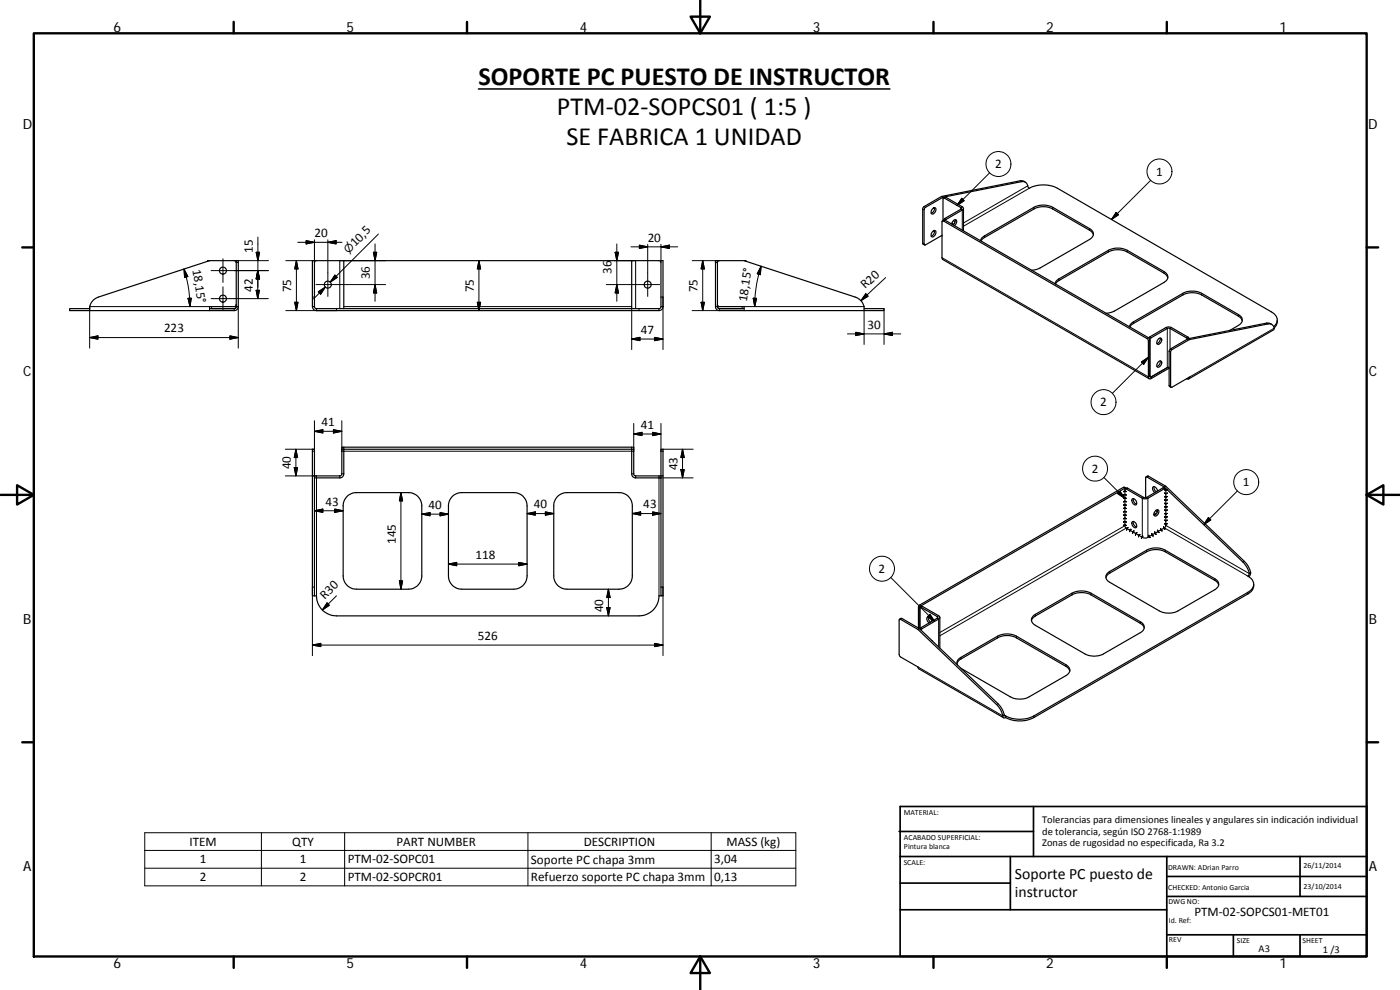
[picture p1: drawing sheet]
<svg xmlns="http://www.w3.org/2000/svg" width="420mm" height="297mm" viewBox="0 0 420 297" stroke-linecap="round" stroke-linejoin="round" font-family="sans-serif">
<g fill="none" stroke="#000" stroke-width=".36">
<path d="M282.6 58.9l.4 .3M282.6 58.9l-5.6 3.5-.1 10.6 .6 .5M283 59.2l23.6-4.7a1.8 1.8 0 0 1 2 1.8l.3 .2a9.3 9.3 0 0 1 8.5 0l64.2 37.1a2.46 2.46 0 0 1 1.7 2 2.46 2.46 0 0 1-1.1 2.4M283 59.2l-5.4 3.1-.2 .3v10.8l.4 .1 4.9-2.9M283.1 59.4l.7-.2 5 2.8 .3 .5-.1 .4-5.3 3.2M307.7 54.7l-.7-.4h-.8l-23.6 4.6M62.3 78.4v-.2h8l.3 .1 .3 .5M62.9 78.2l-33.4 10.9a3.7 3.7 0 0 0-2.6 4.1M70.9 78.8v-.6h.6v13.8l-.1 .5-.6 .6-43.9 .1M70.9 78.8l-.1 13.6-.5 .2h-7.4M93.8 78.2h.6v13.8h-.6zM103.2 78.2h-8.2l-.4 .1-.2 .5"/>
<path d="M103.2 78.2v14.4M103.2 78.2h86.4M198.4 78.8l-.3-.5-.3-.1h-8.2v14.4M198.4 78.2h.6v13.8h-.6zM215.3 78.8l.3-.5 .3-.1h7.4l33.4 10.9a3.7 3.7 0 0 1 2.6 4.1M215.3 78.8v-.6h-.6v13.8l.1 .5 .6 .6 43.9 .1M215.3 78.8v13.4l.6 .4h7.4M223.3 78.2h.6v.2M280 62.5a.57 .57 0 0 1 .8 0 .57 .57 0 0 1 0 .8 .78 .78 0 0 1-.4 .8 .78 .78 0 0 1-.9-.2v-.6zM280 69.4a.57 .57 0 0 1 .8-.1 .57 .57 0 0 1 0 .9 .78 .78 0 0 1-.4 .8 .78 .78 0 0 1-.9-.2v-.6zM280.4 62.3a1.51 1.51 0 0 1-.9 1.7M280.4 69.2a1.51 1.51 0 0 1-.9 1.6"/>
<path d="M282.6 70.7l.1 .1M282.8 66.3l.8-.3 61 35.3 .5 .7M283.2 66.1l.4-.5 4.9-3-.1-.3-5.1-2.9-.3 .1v6.7M285.6 67.2a1.13 1.13 0 0 1 1.4-1.2 1.3 1.3 0 0 1-.6 1.7M285.7 66.8l.5 .5M286.2 66.2l.3 .6M286.6 65.9a1.5 1.5 0 0 1-.6 1.6M289.1 62.5v6.8M294.3 72.2l.2-.5 .6-.7 15.2-8.8a6.2 6.2 0 0 1 5.6 0l11.1 6.4a1.74 1.74 0 0 1 1.1 1.6 1.74 1.74 0 0 1-1.1 1.7l-14.9 8.5-1.1 .5-1.4 .2M328.1 70.5l-.3-.8-.8-.6-11.1-6.4a6 6 0 0 0-5.6 0l-14.8 8.6-1.1 1M26.9 92.6h-6v.6h6M70.9 91.4l-.3 .5-.3 .1h-7.4v1.2"/>
<path d="M93.8 92l.4 .9 .8 .3M94.4 92l.1 .4 .5 .2M197.8 92.6v.6h-102.8M197.8 92.6h-102.8v.6M198.4 92l-.1 .4-.5 .2M199 92l-.3 .8-.9 .4M215.3 91.4l.3 .5 .3 .1h7.4v1.2M259.3 92.6h6v.6h-6M316.6 85.1l.2-.5 .7-.7 15.1-8.8a6.4 6.4 0 0 1 5.7 0l11 6.4a1.74 1.74 0 0 1 1.2 1.6 1.74 1.74 0 0 1-1.2 1.7l-14.8 8.5-2.6 .7M339 98l.3-.7 .8-.7 14.9-8.6a6.3 6.3 0 0 1 5.6 0l11.1 6.4a1.73 1.73 0 0 1 1.1 1.6 1.73 1.73 0 0 1-1.1 1.6l-2.7 1.6M350.5 83.4l-.4-.8-.8-.6-11-6.4a6.4 6.4 0 0 0-5.7 0l-15.1 8.7-.7 .9M372.8 96.3l-.4-.8-.7-.6-11.1-6.4a6.2 6.2 0 0 0-5.6 0l-14.9 8.6-1 1"/>
<path d="M381.7 97.3l-1-.4h-.6l-23.6 4.7M383.3 96l-.1 1.2-.8 1.2M344.8 101.4l5.1-3.1 1-.2 .7 .2 4.9 2.9 .4 .4M345.1 102l.1 11.1h.3l4.8-2.8 .6-.1M347.7 108.5a.57 .57 0 0 1 .8-.1 .57 .57 0 0 1 .1 .8 .76 .76 0 0 1-.5 .9 .76 .76 0 0 1-.9-.3zM347.7 101.7a.57 .57 0 0 1 .8-.2 .57 .57 0 0 1 .1 .9 .76 .76 0 0 1-.5 .8 .76 .76 0 0 1-.9-.3zM348.2 108.3a1.51 1.51 0 0 1-1 1.7M348.2 101.4a1.51 1.51 0 0 1-1 1.7M350.7 110.2v.3M350.9 110.6l-5.6 3.1-.5-.1-.2-.5v-10.8l-.2-.6-61.3-35.4-.4 .1v11.1l.2 .4 62 35.7M356.4 101.7l-5.4-3.2-.4-.1-5.2 3-.3 .6M356.5 101.6l.4 .3"/>
<path d="M356.5 101.6l-5.2 3.1-.4 .5v10.5l.5 .5M356.9 101.9l23.6-4.7a1.32 1.32 0 0 1 1.5 .4 1.32 1.32 0 0 1 .2 1.4l-25.5 14.7M356.9 101.9l-5.2 3-.3 .4v10.9h.3l5.2-3-.1 .5-.7-.1M93.8 134.8h.6v44h-.6zM102.6 134.8v7.4l-.3 .5-8.5 .1M103.2 134.8h86.4M103.2 134.8v7.4l-.5 .9-.7 .3h-7.6M189.6 134.8h.6M189.6 134.8v7.4l.4 .9 .8 .3h7.6M190.2 134.8v-.6h-87.6v.6h.6M190.2 134.8v7.4l.2 .5 8.6 .1M198.4 134.8h.6v44h-.6z"/>
<path d="M104.3 148.8l1.2-.7 1-.3h16.1a4 4 0 0 1 4 4v21a4 4 0 0 1-4 4h-15.6a4 4 0 0 1-4-4v-21.5l.4-1.4zM135.9 148.8l1.2-.7 1-.3h16.1a4 4 0 0 1 4 4v21a4 4 0 0 1-4 4h-15.6a4 4 0 0 1-4-4v-21.5l.4-1.4zM167.2 149.1l1.1-.8 1.4-.5h16.1a3.9 3.9 0 0 1 4 4v21a4 4 0 0 1-4 4h-15.6a4 4 0 0 1-4-4v-21l.1-1zM337.7 146.7h.3l4.8 2.8 1 .2 .7-.2 5-2.9h.3l.1 11-.2 .6-5.2 3-.7 .2-.8-.1-5.1-2.9-.3-.5zM337.9 146.4l-.7-.2-61.1 35.3-.5 .7v6.2M338 146.5h-.4l-61.1 35.2-.4 .8M339.8 149.7a1.11 1.11 0 0 1 1.1 .6 1.11 1.11 0 0 1-.1 1.2 1.31 1.31 0 0 1-1-1.8zM339.8 156.5a1.11 1.11 0 0 1 1.2 .6 1.11 1.11 0 0 1-.2 1.3 1.31 1.31 0 0 1-1-1.9zM340.1 149.6a1.44 1.44 0 0 0 1 1.7M340.1 156.5a1.44 1.44 0 0 0 1 1.6M343.9 143.1l.6-.3 5.4 3.1M346.3 154.4l.2 .2"/>
<path d="M346.4 146a1.47 1.47 0 0 0 .6 1.6M346.4 153.7l.5 .6M346.9 153.2l.4 .5M346.9 153.1a.58 .58 0 0 1 .9 .1 .58 .58 0 0 1-.1 .8 .75 .75 0 0 1-.5 .8 .75 .75 0 0 1-.9-.3l.2-.8zM347.3 153a1.42 1.42 0 0 1-.9 1.6M347.4 147.3a1.11 1.11 0 0 0-1.4-1.1 1.35 1.35 0 0 0 .6 1.6M349.5 146.2l23.6 22.5 1.2 1.8 .6 1.6 .4-.2M349.5 146.2l-5.5-3.1-.2 .1v6.2M349.7 146.6l-.7-.2-5.2 3-.6-.2-4.8-2.7-.7 .2M349.9 145.9l-.4 .3M349.9 145.9l23.6 22.5a6.6 6.6 0 0 1 1.8 3.5M94.4 178.8h.6a6 6 0 0 0 6 6h90.8a6 6 0 0 0 6-6h.6"/>
<path d="M331.9 173.3l.9-1.2 11.3-6.5a6.2 6.2 0 0 1 5.6 0l15.2 8.7 .8 1.2M332.2 172.1l.8-.6 11.1-6.4a6 6 0 0 1 5.6 0l14.9 8.6a1.74 1.74 0 0 1 1.2 1.6 1.74 1.74 0 0 1-1.2 1.6l-11 6.4a6.2 6.2 0 0 1-5.7 0l-14.9-8.6a1.68 1.68 0 0 1-.8-2.6zM374.9 172.1l-.4 .7a2.58 2.58 0 0 1 1.7 2.5 2.58 2.58 0 0 1-1.7 2.4l-64.2 37.1a9.4 9.4 0 0 1-8.5 0v.5M375.3 171.9l-.5 1.1M376.2 175.3a2.87 2.87 0 0 1-1.7 2.9l-64.2 37.1a9.4 9.4 0 0 1-8.5 0M270 185.8l.7-.2 5.2 3M275.5 188.8l23.6 22.6a6.4 6.4 0 0 1 1.9 3.4l.4-.3M275.5 188.8l-5.3-3h-.3l-.1 10.6 .3 .6 5.4 3.1 .2 .6 25.5 14.6M275.9 188.6l-.4 .2M275.9 188.6l23.6 22.5a6.4 6.4 0 0 1 1.9 3.4M276.1 182.5v6.1M276.1 182.5l.1-.3h.3l4.8 2.8 .1 .3-5.4 3.4"/>
<path d="M276.2 182.2l.6-.3 4.9 2.8 .4 .5-.2 .4-5.2 3.1-.3 .3M278.6 185.1a1.49 1.49 0 0 0 .7 1.5M279.6 186.5a1.11 1.11 0 0 0-1.4-1.2 1.41 1.41 0 0 0 .7 1.6M279.6 192.2l.3 .1M282.1 185.3v9.2M287.2 199.1l.8-1.2 11.4-6.5a6 6 0 0 1 5.6 0l14.9 8.5 .8 .7 .3 .7M287.3 199.5a1.69 1.69 0 0 1 1.1-2.2l11-6.4a6.2 6.2 0 0 1 5.6 0l14.9 8.6a1.71 1.71 0 0 1 1.2 1.6 1.71 1.71 0 0 1-1.2 1.6l-11 6.4a6.1 6.1 0 0 1-5.7 0l-14.8-8.5M309.6 186.2l.1-.5 1-.9 11-6.3a6.2 6.2 0 0 1 5.7 0l14.8 8.5 .8 .7 .4 .7M310.1 184.8l11.6-6.8a6.4 6.4 0 0 1 5.7 0l14.8 8.6a1.72 1.72 0 0 1 1.2 1.6 1.72 1.72 0 0 1-1.2 1.6l-11 6.4a6 6 0 0 1-5.6 0l-14.9-8.6a1.68 1.68 0 0 1-.6-2.8zM301 214.8l.3 .6 .5-.1M301.4 214.5l.1 .3h.3"/>
<circle cx="66.9" cy="81.2" r="1.04"/>
<circle cx="66.9" cy="89.6" r="1.05"/>
<circle cx="98.4" cy="85.4" r="1.05"/>
<circle cx="194.4" cy="85.4" r="1.05"/>
</g>
<g fill="none" stroke="#000" stroke-width=".3">
<path d="M283.8 59.2l-.4 .2M288.6 59.5l.8 .7-2.2 1.4zM297 51.9l-9.8 9.7M306.2 54.3l.4 .2M308.5 55.8l-19.4 11.1M308.9 56.5l-19.8 11.4M345.3 54.1l-11.7 11.7M66.9 77.6v7.2M70.3 78.2h10.3M70.9 78.8h.6M76.9 75.7h1l-.5 2.5zM77.4 71.1v15.1"/>
<path d="M85.8 78.2h9.2M89 78.2v15M89 78.2l.4 2.5h-1zM89.4 72.7h13.2M91.9 72.2l2.5 .5-2.5 .5zM94.4 71.9v6.3M98.4 72.7l2.5-.5v1zM98.4 71.9v17M112.1 75.7h1l-.5 2.5zM112.6 73.2v17.2M113.6 70.2l-14.5 14.4 1.8-1.7M115.7 78.2h-13.7v14.4"/>
<path d="M143.7 78.2v15M143.7 78.2l.5 2.5h-1zM184.4 78.2h6.4v14.4M184.6 75.7h1l-.5 2.5zM185.1 73.2v17.2M189.4 74.1h14M191.9 73.6l2.5 .5-2.5 .4zM194.4 73.3v15.6M198.4 73.3v4.9M198.4 74.1l2.5-.5v.9zM207.7 78.2h8.2M210.9 78.2v15"/>
<path d="M210.9 78.2l.5 2.5h-1zM214.7 78.8h.6M228.4 79.9l-1.3 5.2-.4 2.9-.2 4M228.4 79.9l-.2 2.5-.9-.3zM276.9 62.7l.4 .2M276.9 73l.4 .2M277.3 62l.5 .2M282.7 77.3l61.9 35.8 .5-.3M283.6 65.6l.4 .2M283.6 66l-.5 .3M288.8 62l-.4 .3v.5l.4 .2v6.1M295.5 70.8v.5"/>
<path d="M310.3 62.2v.5M315.9 62.2v.5M327 68.6v.5M332.6 75.1v.5M335 63.7l.7 .7-2.1 1.4zM338.3 75.1v.5M55.2 80.7l1.5 6.2 .3 5.1M55.2 80.7l1.2 2.3-1 .2zM56.4 89.5h1l-.4 2.5zM62.9 92h-36v12.5M63.4 81.2h17.2M63.4 89.6h17.1"/>
<path d="M63.5 92v.6M66.9 86v7.1M70.3 92.6v.6M70.9 92h.6v12.5M76.9 87.1h1l-.5 2.5zM77.4 81.2l.5 2.5h-1zM77.4 81.2v8.4M88.4 90.7h1l-.4 2.5zM93.8 89.1h.6M94.8 85.4h20.9M95.5 87.5l2.1-1.4-1.4 2.2zM97.6 86.1l-3.5 3.6"/>
<path d="M100.5 82.5l.7 .7-2.1 1.4zM101 92.6v.6h-15.2M103.2 92h86.4M112.6 85.4l.5 2.5h-1zM143.2 90.7h1l-.5 2.5zM181.9 85.4h16M185.1 85.4l.5 2.5h-1zM189.6 92.6v12.3M191.8 92.6v.6M198.4 89.1h.6v15.8M210.4 90.7h1l-.5 2.5zM214.7 92h.6"/>
<path d="M215.9 92.6v.6h-8.2M222.7 92v.6M223.3 92h36M226 89.5h1.1l-.6 2.5zM256.8 99.7l2.5 .5-2.5 .5zM259.3 93.2v10.2M259.8 88.1l.7 .8-2.1 1.3zM265.3 92.6v10.8M265.8 83.3l-7.4 6.9M317.8 83.7v.5M340.1 96.6v.5M349.3 81.5v.5"/>
<path d="M349.9 98.3l.4 .3v11.7M351.6 98.3l-.5 .3v6.2M355 88v.5M360.6 88v.5M371.7 94.4v.5M380.1 96.9l.4 .3M382.4 98.5l-25.5 14.7M26.9 101.3l2.5-.5v1zM26.9 101.3h44.6M69 100.8l2.5 .5-2.5 .5zM189.6 101.7l2.5-.5v1zM189.6 101.7h9.4"/>
<path d="M196.5 101.2l2.5 .5-2.5 .5zM254.3 100.2h16M265.3 100.2l2.5-.5v1zM342.6 108.6l2-1.4-1.4 2.1zM344.6 101.3l-.4 .3M344.6 107.2l-10.8 10.8M345.1 102l-.5 .3M345.1 101.1l.4 .2M345.5 113.1v.5M350.9 105.4l.4 .2M350.9 115.7l.4 .2M351.3 104.7l.4 .2"/>
<path d="M356.5 101.2l-.4 .2M85.6 134.8h8.8M88.8 134.8v8M88.8 134.8l.5 2.5h-1zM94.4 129.4l2.5-.5v1zM94.4 129.4h8.2M94.4 126.2v9.2h-.6M100.1 128.9l2.5 .5-2.5 .5zM102.6 126.2v9.2h87.6v-8.4M103.2 134.2v.6M189.6 134.2v.6M190.2 130.2l2.5-.5v1z"/>
<path d="M190.2 130.2h8.2M195.9 129.7l2.5 .5-2.5 .5zM198.4 127v8.4h.6M199 134.8h9M204.8 134.8v8.6M204.8 134.8l.5 2.5h-1zM85.6 142.8h9.4v36M88.3 140.3h1l-.5 2.5zM94.4 153.2l2.5-.5v1zM94.4 153.2h8.6M100.5 152.7l2.5 .5-2.5 .5zM102 142.8v.6"/>
<path d="M102.6 142.2h.6M120.3 147.8v29M120.3 147.8l.5 2.5h-.9zM126.6 154.3l2.5-.5v1zM126.6 154.3h8M132.1 153.8l2.5 .5-2.5 .5zM158.2 154.1l2.5-.5v1zM158.2 154.1h8M163.7 153.6l2.5 .5-2.5 .5zM189.6 142.2h.6M189.8 154.1l2.5-.5v1zM189.8 154.1h8.6"/>
<path d="M190.8 142.8v.6M195.9 153.6l2.5 .5-2.5 .5zM197.8 142.8v36M197.8 143.4h10.2M204.3 140.9h1l-.5 2.5zM331.3 143.3l6.3 6.2M335.5 148.1l.7-.7 1.4 2.1zM337.2 146.2l.4 .3M337.2 157.7h.8M337.2 156.7h.8M337.2 155.6h.8M337.2 154.6h.8"/>
<path d="M337.2 153.6h.8M337.2 152.6h.8M337.2 151.6h.8M337.2 150.6h.8M337.2 149.5h.8M337.2 148.5h.8M337.2 147.5h.8M337.6 157.7l-55.5 32.1M338 158.5l-55.9 32.3M338.4 146.5l-.4 .2M338.5 158.3l-.4 .3v.4M339.4 158.8l-.3 .2-.1 .5"/>
<path d="M340.3 159.3l-.3 .2-.1 .5M341.2 159.8l-.4 .4v.3M343.2 149.2l-.4 .3v11.7M344.1 149.2l.4 .3v11.7M344.6 142.9l-.4 .2M346.6 159.6v.3l.4 .4M347.4 159.1l.1 .3 .3 .4M348.3 158.6v.3l.4 .4M349 146.4l.5 .2M349.2 158.1l.4 .7M349.5 158.4l25 14.4M349.5 146.9h.8"/>
<path d="M349.5 148h.8M349.5 149h.8M349.5 150h.8M349.5 151h.8M349.5 152h.8M349.5 153h.8M349.5 154.1h.8M349.5 155.1h.8M349.5 156.1h.8M349.5 157.1h.8M349.9 157.6l25 14.5M362.7 155.3l.7 .7-2.1 1.4z"/>
<path d="M371.4 147.3l-10.1 10.1M94.4 176.1h-.6v20.6M101 178.8l-4.3 4.2M119.9 174.3h.9l-.5 2.5zM134.6 169.2l2.5-.5v1.1zM134.6 169.2h23.6M155.7 168.7l2.5 .5-2.5 .6zM182.6 176.8v8M182.6 176.8l.5 2.5h-1zM198.4 176.1h.6v20.6M267.3 173.3l13.2 13.2M321.7 178v.5"/>
<path d="M327.4 178v.5M333 171.5v.5M342.1 160.4l-.4 .3v.4M343 160.9l-.4 .3v.4M344.1 165.1v.5M344.8 160.6l.4 .7M345.7 160.1l.4 .7M349.7 165.1v.5M364.6 173.7v.4M373.5 168.4l-.4 .3M374.5 177.7v.5M93.8 193.5l2.5-.5v1z"/>
<path d="M93.8 193.5h105.2M98.2 180.9l.6 .7-2.1 1.4zM182.1 182.3h1l-.5 2.5zM196.5 193l2.5 .5-2.5 .5zM270.7 185.6l-.5 .2M275.6 182.2l.5 .3M276.1 181.5l.4 .2M276.3 188.4l.5 .2M276.9 182l-.4 .2M279.1 184.3l1.4 2.2-2.1-1.5zM281.7 184.7l-.4 .3v.5l.4 .2v8.4M288.4 197.3v.4"/>
<path d="M299.4 190.9v.5M305 190.9v.5M310.7 184.3v.5M319.9 199.5v.4M342.2 186.6v.4M275.5 200.1l25.5 14.7M299.5 211.1l-.4 .3M301.4 214.5l.4 .3M310.3 214.8v.5M43.4 249.9h195.4v15.9h-195.4zM43.4 255.2h195.4M78.5 249.9v15.9"/>
<path d="M103.4 249.9v15.9M158.4 249.9v15.9M213.4 249.9v15.9M43.4 260.5h195.4"/>
<circle cx="299.6" cy="49.2" r="3.7"/>
<circle cx="348" cy="51.4" r="3.7"/>
<circle cx="331.2" cy="120.7" r="3.7"/>
<circle cx="328.6" cy="140.6" r="3.7"/>
<circle cx="374" cy="144.7" r="3.7"/>
<circle cx="264.7" cy="170.6" r="3.7"/>
</g>
<path d="M143.6 26.7h123.5" fill="none" stroke="#000" stroke-width=".46"/>
<g fill="none" stroke="#000" stroke-width=".71">
<path d="M10.1 10h400.1v277h-400.1zM70.1 6.6v3.4M140.2 6.6v3.4M207.3 5h5.8l-2.9 5zM210.2 0v10M280.2 6.6v3.4M350.2 6.6v3.4M6.7 74.2h3.4M410.2 74.2h3.4M.2 148.5h9.9M5.1 145.6l5 2.9-5 2.9zM410.2 148.5l5-2.9v5.8z"/>
<path d="M410.2 148.5h9.9M6.7 222.7h3.4M410.2 222.7h3.4M70.1 287v3.4M140.2 287v3.4M210.2 287l2.9 5h-5.8zM210.2 287v10M280.2 287v3.4M350.2 287v3.4"/>
</g>
<g fill="none" stroke="#000" stroke-width=".51">
<path d="M269.8 249.5h40.4M270.1 257h140.1M270.1 242h140.1v45h-140.1zM303.2 257v16M310.2 242v15M350.2 257v30M390.2 257v12M270.1 273h80.1M270.1 265h33.1M350.2 269h60M350.2 263h60M350.2 280.5h60"/>
<path d="M370.2 280.5v6.5M390.2 280.5v6.5"/>
</g>
<g fill="#000" stroke="#000" stroke-width=".3">
<path d="M288.6 59.5l.8 .7-2.2 1.4zM76.9 75.7h1l-.5 2.5zM91.9 72.2l2.5 .5-2.5 .5zM98.4 72.7l2.5-.5v1zM112.1 75.7h1l-.5 2.5zM184.6 75.7h1l-.5 2.5zM191.9 73.6l2.5 .5-2.5 .4zM198.4 74.1l2.5-.5v.9zM335 63.7l.7 .7-2.1 1.4zM55.2 80.7l1.2 2.3-1 .2zM56.4 89.5h1l-.4 2.5zM76.9 87.1h1l-.5 2.5z"/>
<path d="M77.4 81.2l.5 2.5h-1zM88.4 90.7h1l-.4 2.5zM89 78.2l.4 2.5h-1zM95.5 87.5l2.1-1.4-1.4 2.2zM100.5 82.5l.7 .7-2.1 1.4zM112.6 85.4l.5 2.5h-1zM143.2 90.7h1l-.5 2.5zM143.7 78.2l.5 2.5h-1zM185.1 85.4l.5 2.5h-1zM210.4 90.7h1l-.5 2.5zM210.9 78.2l.5 2.5h-1zM226 89.5h1.1l-.6 2.5z"/>
<path d="M228.4 79.9l-.2 2.5-.9-.3zM259.8 88.1l.7 .8-2.1 1.3zM265.3 100.2l2.5-.5v1zM26.9 101.3l2.5-.5v1zM69 100.8l2.5 .5-2.5 .5zM189.6 101.7l2.5-.5v1zM196.5 101.2l2.5 .5-2.5 .5zM256.8 99.7l2.5 .5-2.5 .5zM342.6 108.6l2-1.4-1.4 2.1zM88.8 134.8l.5 2.5h-1zM94.4 129.4l2.5-.5v1zM100.1 128.9l2.5 .5-2.5 .5z"/>
<path d="M190.2 130.2l2.5-.5v1zM195.9 129.7l2.5 .5-2.5 .5zM204.8 134.8l.5 2.5h-1zM88.3 140.3h1l-.5 2.5zM94.4 153.2l2.5-.5v1zM100.5 152.7l2.5 .5-2.5 .5zM120.3 147.8l.5 2.5h-.9zM126.6 154.3l2.5-.5v1zM132.1 153.8l2.5 .5-2.5 .5zM158.2 154.1l2.5-.5v1zM163.7 153.6l2.5 .5-2.5 .5zM189.8 154.1l2.5-.5v1z"/>
<path d="M195.9 153.6l2.5 .5-2.5 .5zM204.3 140.9h1l-.5 2.5zM335.5 148.1l.7-.7 1.4 2.1zM362.7 155.3l.7 .7-2.1 1.4zM119.9 174.3h.9l-.5 2.5zM134.6 169.2l2.5-.5v1.1zM155.7 168.7l2.5 .5-2.5 .6zM182.6 176.8l.5 2.5h-1zM93.8 193.5l2.5-.5v1zM98.2 180.9l.6 .7-2.1 1.4zM182.1 182.3h1l-.5 2.5zM196.5 193l2.5 .5-2.5 .5z"/>
<path d="M279.1 184.3l1.4 2.2-2.1-1.5z"/>
</g>
<g font-size="7.9">
<text x="143.6" y="25.6">SOPORTE PC PUESTO DE INSTRUCTOR</text>
<text x="167.1" y="34.6">PTM‐02‐SOPCS01 ( 1:5 )</text>
<text x="170" y="43.6">SE FABRICA 1 UNIDAD</text>
</g>
<g font-size="4.7">
<text x="304.6" y="263.9">Soporte PC puesto de</text>
<text x="304.6" y="269.3">instructor</text>
</g>
<g font-size="4.2">
<text x="34" y="9.6">6</text>
<text x="104" y="9.6">5</text>
<text x="174" y="9.6">4</text>
<text x="244" y="9.6">3</text>
<text x="314" y="9.6">2</text>
<text x="384" y="9.6">1</text>
<text x="6.8" y="38.7">D</text>
<text x="410.6" y="38.7">D</text>
<text x="7" y="112.9">C</text>
<text x="410.8" y="112.9">C</text>
<text x="7" y="187.1">B</text>
<text x="410.8" y="187.1">B</text>
<text x="7" y="261.3">A</text>
<text x="410.8" y="261.3">A</text>
<text x="34" y="290.4">6</text>
<text x="104" y="290.4">5</text>
<text x="174" y="290.4">4</text>
<text x="244" y="290.4">3</text>
<text x="314" y="290.4">2</text>
<text x="384" y="290.4">1</text>
</g>
<g font-size="3.9">
<text x="298.6" y="50.5">2</text>
<text x="347" y="52.7">1</text>
<text x="94.4" y="71.2">20</text>
<text x="75.9" y="75.9" transform="rotate(-90 75.9 75.9)">15</text>
<text x="106.6" y="74.2" transform="rotate(-45 106.6 74.2)">10,5</text>
<text x="194.4" y="72.5">20</text>
<text x="57.8" y="80.9" transform="rotate(81 57.8 80.9)">18,15°</text>
<text x="111" y="83.8" transform="rotate(-90 111 83.8)">36</text>
<text x="183.5" y="82.2" transform="rotate(-90 183.5 82.2)">36</text>
<text x="75.8" y="87.5" transform="rotate(-90 75.8 87.5)">42</text>
<text x="87.4" y="87.7" transform="rotate(-90 87.4 87.7)">75</text>
<text x="142.2" y="87.7" transform="rotate(-90 142.2 87.7)">75</text>
<text x="209.4" y="87.7" transform="rotate(-90 209.4 87.7)">75</text>
<text x="259.7" y="86.8" transform="rotate(-43 259.7 86.8)">R20</text>
<text x="224.1" y="90.6" transform="rotate(-81 224.1 90.6)">18,15°</text>
<text x="49.2" y="99.7">223</text>
<text x="192.3" y="100.2">47</text>
<text x="260.3" y="98.6">30</text>
<text x="330.2" y="121.9">2</text>
<text x="96.5" y="127.9">41</text>
<text x="192.3" y="128.7">41</text>
<text x="87.3" y="140.8" transform="rotate(-90 87.3 140.8)">40</text>
<text x="203.3" y="141.1" transform="rotate(-90 203.3 141.1)">43</text>
<text x="327.6" y="141.9">2</text>
<text x="373" y="145.9">1</text>
<text x="97.7" y="151.7">43</text>
<text x="128.6" y="152.7">40</text>
<text x="160.2" y="152.5">40</text>
<text x="193.1" y="152.5">43</text>
<text x="118.8" y="163.3" transform="rotate(-90 118.8 163.3)">145</text>
<text x="142.7" y="167.7">118</text>
<text x="263.7" y="171.9">2</text>
<text x="97.5" y="180" transform="rotate(-45 97.5 180)">R30</text>
<text x="181" y="183.8" transform="rotate(-90 181 183.8)">40</text>
<text x="143.4" y="192">526</text>
<text x="56.9" y="253.7">ITEM</text>
<text x="87.7" y="253.8">QTY</text>
<text x="119" y="253.7">PART NUMBER</text>
<text x="175.2" y="253.8">DESCRIPTION</text>
<text x="218" y="253.9">MASS (kg)</text>
<text x="60" y="259.1">1</text>
<text x="89.9" y="259.1">1</text>
<text x="104.4" y="259.1">PTM‐02‐SOPC01</text>
<text x="159.4" y="259.1">Soporte PC chapa 3mm</text>
<text x="214.3" y="259.1">3,04</text>
<text x="60" y="264.4">2</text>
<text x="89.9" y="264.4">2</text>
<text x="104.4" y="264.4">PTM‐02‐SOPCR01</text>
<text x="159.4" y="264.5">Refuerzo soporte PC chapa 3mm</text>
<text x="214.3" y="264.4">0,13</text>
<text x="358.5" y="274.9">PTM‐02‐SOPCS01‐MET01</text>
</g>
<text font-size="3.3" x="104.6" y="76.1" transform="rotate(-45 104.6 76.1)">⌀</text>
<g font-size="3.1">
<text x="312.8" y="246.8">Tolerancias para dimensiones lineales y angulares sin indicación individual</text>
<text x="312.8" y="250.4">de tolerancia, según ISO 2768‐1:1989</text>
<text x="312.8" y="254">Zonas de rugosidad no especificada, Ra 3.2</text>
<text x="377.7" y="285.6">A3</text>
<text x="397" y="285.9">1 /3</text>
</g>
<g font-size="2.4">
<text x="271.2" y="244.4">MATERIAL:</text>
<text x="271.3" y="251.9">ACABADO SUPERFICIAL:</text>
<text x="271.3" y="254.6">Pintura blanca</text>
<text x="271.2" y="259.7">SCALE:</text>
<text x="350.6" y="260.9">DRAWN: ADrian Parro</text>
<text x="391.2" y="260.6">26/11/2014</text>
<text x="350.6" y="267">CHECKED: Antonio Garcia</text>
<text x="391.2" y="266.6">23/10/2014</text>
<text x="350.7" y="271.4">DWG NO:</text>
<text x="350.8" y="276.8">Id. Ref:</text>
<text x="350.8" y="282.8">REV</text>
<text x="371.2" y="282.9">SIZE</text>
<text x="390.9" y="282.9">SHEET</text>
</g>
</svg>
